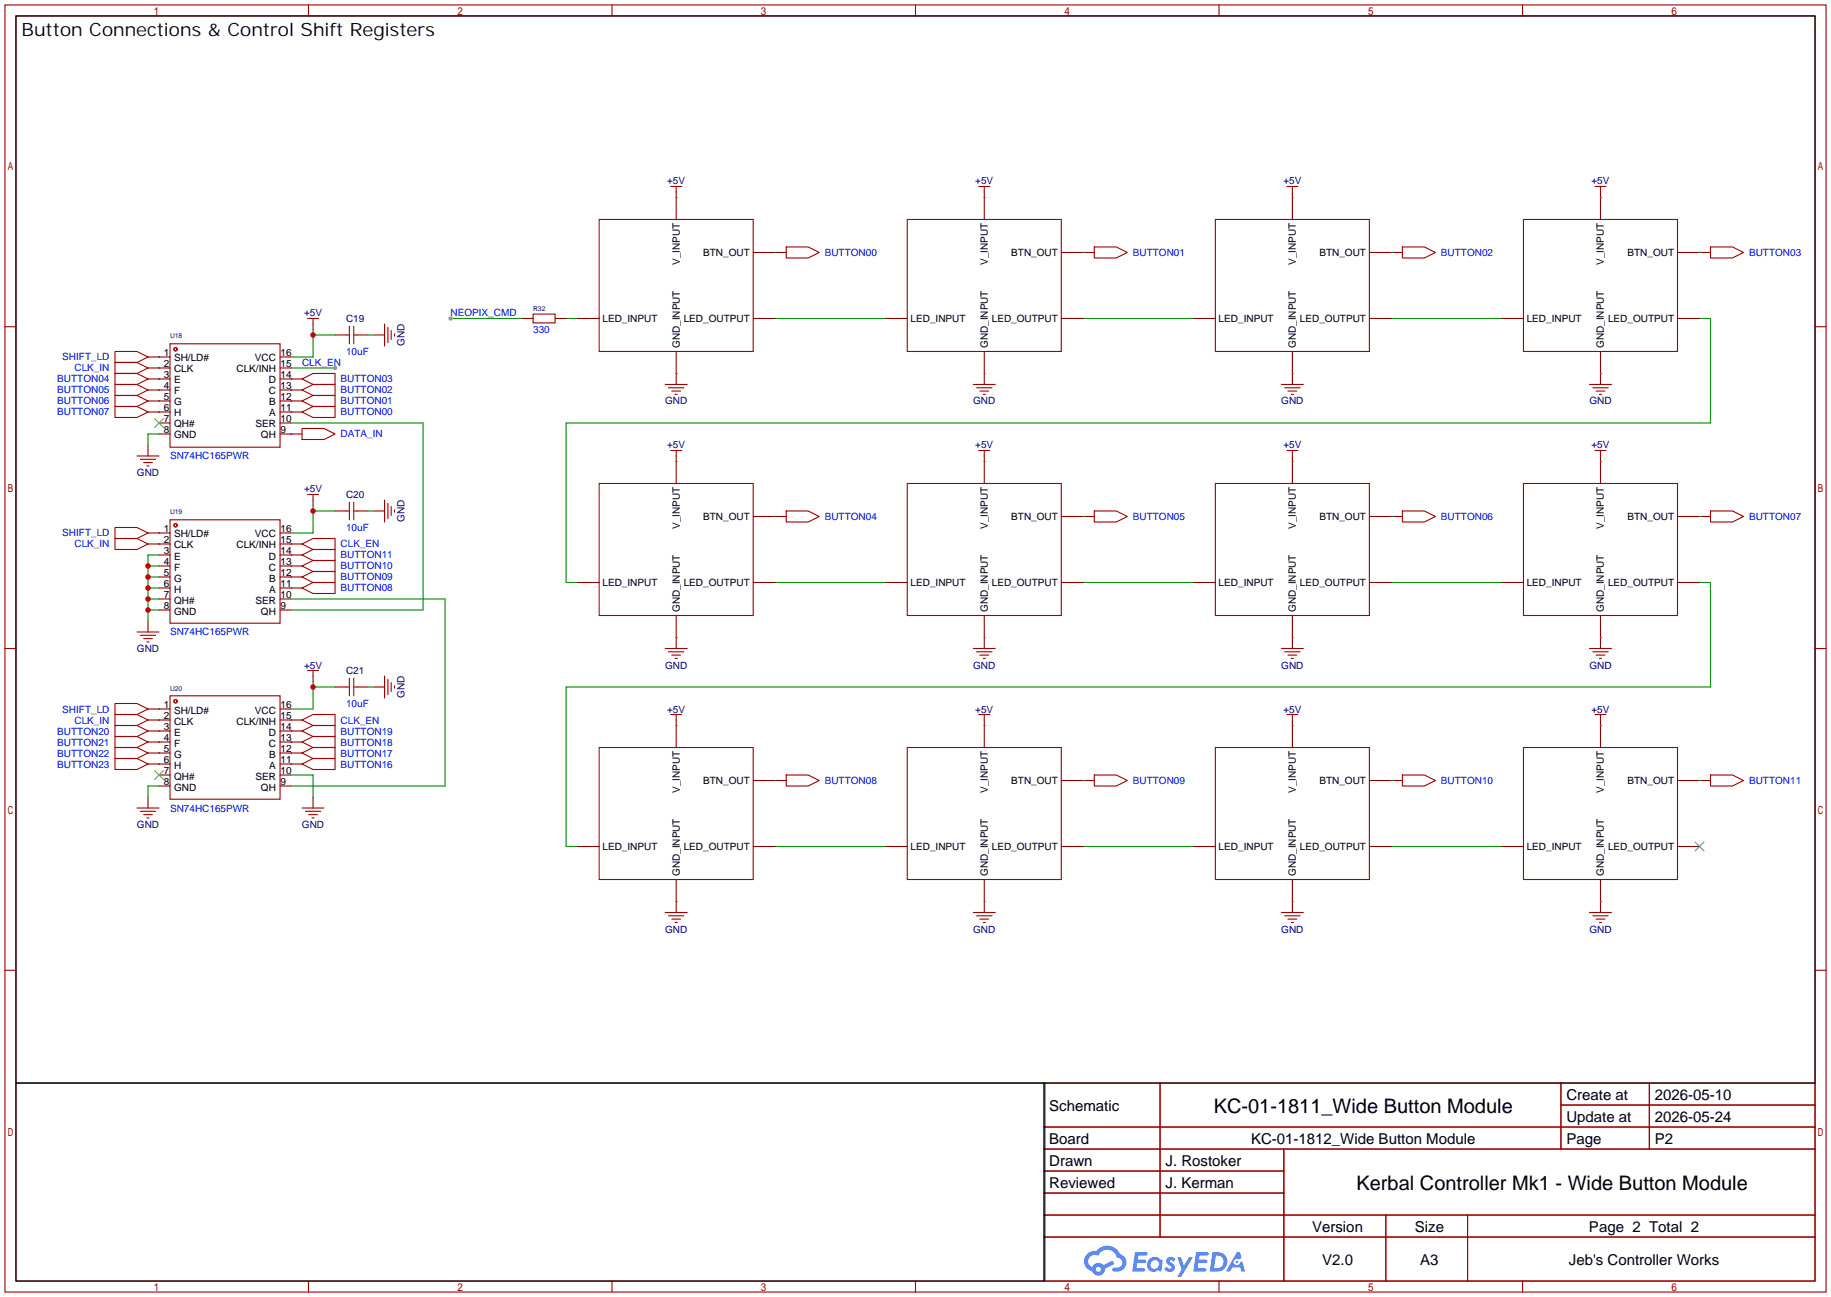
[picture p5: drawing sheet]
<svg xmlns="http://www.w3.org/2000/svg" width="423mm" height="299mm" viewBox="0 0 423 299" stroke-linecap="round" stroke-linejoin="round" font-family="sans-serif">
<g fill="none" stroke="#a10000" stroke-width=".25">
<path d="M1.1 1.1h420.4v297.2h-420.4zM3.7 3.7h415.3v292.1h-415.3zM71.2 1.1v2.6M141.3 1.1v2.6M211.3 1.1v2.6M281.4 1.1v2.6M351.5 1.1v2.6M1.1 75.4h2.6M419 75.4h2.5M1.1 149.7h2.6M419 149.7h2.5M1.1 224h2.6"/>
<path d="M419 224h2.5M240.9 250.1h178.1v45.7h-178.1zM267.8 250.1v35.5M360.3 250.1v15.2M360.3 255.1h58.7M380.7 250.1v15.2M240.9 260.2h178.1M240.9 265.3h178.1M240.9 270.4h55.5M240.9 275.5h55.5M296.4 265.3v30.5M71.2 295.8v2.5"/>
<path d="M141.3 295.8v2.5M211.3 295.8v2.5M240.9 280.5h178.1M240.9 285.6h178.1M281.4 295.8v2.5M319.9 280.5v15.3M338.8 280.5v15.3M351.5 295.8v2.5"/>
</g>
<g fill="#5487ff">
<path d="M269.5 290.5a1.3 1.3 0 0 1 1.8 .2l-.4 .7a.54 .54 0 0 0-.9-.3l.1 .2a1.28 1.28 0 0 1 .8 2.1 1.53 1.53 0 0 1-2.2-.3l.6-.6 .7 .4a.31 .31 0 0 0 .4-.2 .31 .31 0 0 0-.3-.4 1.12 1.12 0 0 1-.6-1.8z"/>
<path d="M271.8 290.3h.8l.7 1.9 1.2-1.9h.9l-2.7 4.5h-.9l.9-1.7z"/>
<path d="M262 289.1h2.2a.46 .46 0 0 1 .6 .1 .46 .46 0 0 1 .1 .5l-.4 .2h-1.7l-.2 .9h1.7a.4 .4 0 0 1 .3 .5 .4 .4 0 0 1-.4 .3h-1.7l-.2 1.2h1.4a.46 .46 0 0 1 .5 .1 .46 .46 0 0 1 .1 .5l-.3 .2h-2.7z"/>
<path d="M276.1 289.1h2.2a.47 .47 0 0 1 .6 .1 .47 .47 0 0 1 .1 .5l-.4 .2h-1.7l-.2 .9h1.7a.4 .4 0 0 1 .3 .5 .4 .4 0 0 1-.4 .3h-1.7l-.2 1.2h1.4a.46 .46 0 0 1 .5 .1 .46 .46 0 0 1 .1 .5l-.3 .2h-2.6z"/>
<path d="M285.5 289.1h.7l.4 1.4-.7 .3a.75 .75 0 0 0-1.1 .3 .75 .75 0 0 0 .5 1.1 .75 .75 0 0 0 1-.7l.5-.3 .6 2.4h-.9l-.2-1h-1.8l-.6 1h-.9z"/>
<path d="M279.9 289.1l-.7 4.5h1.5a2.27 2.27 0 0 0 2.6-2.3 2.27 2.27 0 0 0-2.7-2.2zM280.7 289.9a1.5 1.5 0 0 1 1.8 1.5 1.5 1.5 0 0 1-2 1.4h-.3z"/>
<path d="M265.3 290.7a1.6 1.6 0 0 0-.3 2.3 1.6 1.6 0 0 0 2.3 .2l.8 .4 .3-2.5-.2-.3h-.4a1.58 1.58 0 0 0-2.5-.1zM265.9 291.3a.99 .99 0 0 1 1.6 .5 .99 .99 0 0 1-1.3 1.1 .98 .98 0 0 1-.3-1.6z"/>
<path d="M250.9 289.5a2.37 2.37 0 0 0 1.2 4 1.54 1.54 0 0 0 1.8 1 1.54 1.54 0 0 0 1.2-1.6l2.1-1.1-.4-.8-2.1 1.1a1.57 1.57 0 0 0-2.6 .5 1.5 1.5 0 0 1-.7-2.1 1.5 1.5 0 0 1 2.1-.5 2.23 2.23 0 0 1 2.3-1.5 2.23 2.23 0 0 1 2 1.9 1.16 1.16 0 0 1 1.3 1 1.16 1.16 0 0 1-1.1 1.3h-.7a.47 .47 0 0 0-.6 .4 .47 .47 0 0 0 .4 .5 2.14 2.14 0 0 0 2.8-1.3 2.14 2.14 0 0 0-1.4-2.8 3.2 3.2 0 0 0-5.4-.7l-1.2 .1zM253 293.1a.58 .58 0 0 1 1.1 0 .58 .58 0 0 1-1.1 0z"/>
<circle cx="285.5" cy="291.4" r=".28"/>
</g>
<g fill="none" stroke="#870000" stroke-width=".25">
<path d="M156.1 44.3v1.3M178.9 58.3h2.6M227.2 44.3v1.3M250.1 58.3h2.5M298.3 44.3v1.3M321.2 58.3h2.5M369.4 44.3v1.3M392.3 58.3h2.5M156.1 86.2v2.6M227.2 86.2v2.6M298.3 86.2v2.6M369.4 86.2v2.6"/>
<path d="M156.1 105.3v1.3M178.9 119.3h2.6M227.2 105.3v1.3M250.1 119.3h2.5M298.3 105.3v1.3M321.2 119.3h2.5M369.4 105.3v1.3M392.3 119.3h2.5M156.1 147.2v2.5M227.2 147.2v2.5M298.3 147.2v2.5M369.4 147.2v2.5"/>
<path d="M156.1 166.2v1.3M227.2 166.2v1.3M298.3 166.2v1.3M369.4 166.2v1.3M178.9 180.2h2.6M250.1 180.2h2.5M321.2 180.2h2.5M392.3 180.2h2.5M156.1 208.2v2.5M227.2 208.2v2.5M298.3 208.2v2.5M369.4 208.2v2.5"/>
</g>
<g fill="none" stroke="#a10000" stroke-width=".25">
<path d="M154.8 43.1h2.6M156.1 43.1v1.2M181.5 57h5.1l2.5 1.3-2.5 1.3h-5.1zM225.9 43.1h2.6M227.2 43.1v1.2M252.6 57h5.1l2.5 1.3-2.5 1.3h-5.1zM297.1 43.1h2.5M298.3 43.1v1.2M323.7 57h5.1l2.5 1.3-2.5 1.3h-5.1zM368.2 43.1h2.5M369.4 43.1v1.2M394.8 57h5.1l2.6 1.3-2.6 1.3h-5.1z"/>
<path d="M153.5 88.8h5.1M154.3 89.5h3.6M155.1 90.3h2M155.8 91.1h.5M224.7 88.8h5M225.4 89.5h3.6M226.2 90.3h2M226.9 91.1h.6M295.8 88.8h5.1M296.5 89.5h3.6M297.3 90.3h2M298.1 91.1h.5"/>
<path d="M366.9 88.8h5.1M367.7 89.5h3.5M368.4 90.3h2.1M369.2 91.1h.5M154.8 104h2.6M156.1 104v1.3M181.5 118h5.1l2.5 1.3-2.5 1.2h-5.1zM225.9 104h2.6M227.2 104v1.3M252.6 118h5.1l2.5 1.3-2.5 1.2h-5.1zM297.1 104h2.5M298.3 104v1.3"/>
<path d="M323.7 118h5.1l2.5 1.3-2.5 1.2h-5.1zM368.2 104h2.5M369.4 104v1.3M394.8 118h5.1l2.6 1.3-2.6 1.2h-5.1zM153.5 149.7h5.1M154.3 150.5h3.6M155.1 151.3h2M155.8 152h.5M224.7 149.7h5M225.4 150.5h3.6M226.2 151.3h2M226.9 152h.6"/>
<path d="M295.8 149.7h5.1M296.5 150.5h3.6M297.3 151.3h2M298.1 152h.5M366.9 149.7h5.1M367.7 150.5h3.5M368.4 151.3h2.1M369.2 152h.5M154.8 165h2.6M156.1 165v1.2M181.5 178.9h5.1l2.5 1.3-2.5 1.3h-5.1zM225.9 165h2.6"/>
<path d="M227.2 165v1.2M252.6 178.9h5.1l2.5 1.3-2.5 1.3h-5.1zM297.1 165h2.5M298.3 165v1.2M323.7 178.9h5.1l2.5 1.3-2.5 1.3h-5.1zM368.2 165h2.5M369.4 165v1.2M394.8 178.9h5.1l2.6 1.3-2.6 1.3h-5.1zM153.5 210.7h5.1M154.3 211.5h3.6M155.1 212.2h2M155.8 213h.5"/>
<path d="M224.7 210.7h5M225.4 211.5h3.6M226.2 212.2h2M226.9 213h.6M295.8 210.7h5.1M296.5 211.5h3.6M297.3 212.2h2M298.1 213h.5M366.9 210.7h5.1M367.7 211.5h3.5M368.4 212.2h2.1M369.2 213h.5"/>
</g>
<g fill="none" stroke="#008700" stroke-width=".25">
<path d="M104 73.5h16.5M130.7 73.5h2.5M178.9 73.5h25.4M250.1 73.5h25.4M321.2 73.5h25.4M392.3 73.5h2.5v24.2h-264.1v36.8h2.5M178.9 134.5h25.4M250.1 134.5h25.4M321.2 134.5h25.4M392.3 134.5h2.5v24.1h-264.1v36.9h2.5M178.9 195.5h25.4M250.1 195.5h25.4"/>
<path d="M321.2 195.5h25.4"/>
</g>
<circle cx="104" cy="73.5" r=".51" fill="#999"/>
<path d="M3.7 3.7h415.3v246.4h-415.3zM3.7 250.1h237.5v45.7h-237.5z" fill="none" stroke="#000" stroke-width=".25"/>
<g fill="none" stroke="#870000" stroke-width=".25">
<path d="M156.1 45.6v5.1M173.9 58.3h5M227.2 45.6v5.1M245 58.3h5.1M298.3 45.6v5.1M316.1 58.3h5.1M369.4 45.6v5.1M387.2 58.3h5.1M86.2 77.3h2.6M120.5 73.5h2.6M128.1 73.5h2.6M133.2 73.5h5.1"/>
<path d="M173.9 73.5h5M204.3 73.5h5.1M245 73.5h5.1M275.5 73.5h5M316.1 73.5h5.1M346.6 73.5h5.1M387.2 73.5h5.1M156.1 81.2v5M227.2 81.2v5M298.3 81.2v5M369.4 81.2v5M156.1 106.6v5"/>
<path d="M173.9 119.3h5M227.2 106.6v5M245 119.3h5.1M298.3 106.6v5M316.1 119.3h5.1M369.4 106.6v5M387.2 119.3h5.1M133.2 134.5h5.1M173.9 134.5h5M204.3 134.5h5.1M245 134.5h5.1M275.5 134.5h5"/>
<path d="M316.1 134.5h5.1M346.6 134.5h5.1M387.2 134.5h5.1M156.1 142.1v5.1M227.2 142.1v5.1M298.3 142.1v5.1M369.4 142.1v5.1M156.1 167.5v5.1M227.2 167.5v5.1M298.3 167.5v5.1M369.4 167.5v5.1M133.2 195.5h5.1"/>
<path d="M173.9 195.5h5M173.9 180.2h5M204.3 195.5h5.1M245 195.5h5.1M245 180.2h5.1M275.5 195.5h5M316.1 195.5h5.1M316.1 180.2h5.1M346.6 195.5h5.1M387.2 195.5h5.1M387.2 180.2h5.1M156.1 203.1v5.1"/>
<path d="M227.2 203.1v5.1M298.3 203.1v5.1M369.4 203.1v5.1"/>
</g>
<g fill="none" stroke="#a10000" stroke-width=".25">
<path d="M138.3 50.7h35.6v30.5h-35.6zM209.4 50.7h35.6v30.5h-35.6zM280.5 50.7h35.6v30.5h-35.6zM351.7 50.7h35.5v30.5h-35.5zM88.8 74.8v5.1M89.5 75.6v3.5M90.3 76.3v2.1M91.1 77.1v.5M123.1 72.5h5v2h-5zM138.3 111.6h35.6v30.5h-35.6zM209.4 111.6h35.6v30.5h-35.6zM280.5 111.6h35.6v30.5h-35.6z"/>
<path d="M351.7 111.6h35.5v30.5h-35.5zM138.3 172.6h35.6v30.5h-35.6zM209.4 172.6h35.6v30.5h-35.6zM280.5 172.6h35.6v30.5h-35.6zM351.7 172.6h35.5v30.5h-35.5z"/>
</g>
<g fill="none" stroke="#008700" stroke-width=".25">
<path d="M156.1 45.6h.1M178.9 58.3h.1M227.2 45.6h.1M250.1 58.3h.1M298.3 45.6h.1M321.2 58.3h.1M369.4 45.6h.1M392.3 58.3h.1M72.3 77.3h5M72.3 76.1v6.3h-5.1M156.1 86.2h.1M227.2 86.2h.1"/>
<path d="M298.3 86.2h.1M369.4 86.2h.1M156.1 106.6h.1M178.9 119.3h.1M227.2 106.6h.1M250.1 119.3h.1M298.3 106.6h.1M321.2 119.3h.1M369.4 106.6h.1M392.3 119.3h.1M156.1 147.2h.1M227.2 147.2h.1"/>
<path d="M298.3 147.2h.1M369.4 147.2h.1M156.1 167.5h.1M227.2 167.5h.1M298.3 167.5h.1M369.4 167.5h.1M178.9 180.2h.1M250.1 180.2h.1M321.2 180.2h.1M392.3 180.2h.1M156.1 208.2h.1M227.2 208.2h.1"/>
<path d="M298.3 208.2h.1M369.4 208.2h.1"/>
</g>
<path d="M391.3 194.4l2 2.1M393.3 194.4l-2 2.1" fill="none" stroke="#3c3" stroke-width=".25"/>
<circle cx="72.3" cy="77.3" r=".63" fill="#c00"/>
<path d="M67.2 85h10.1" fill="none" stroke="#008700" stroke-width=".25"/>
<circle cx="77.3" cy="85" r=".51" fill="#999"/>
<path d="M34.2 102.7v2.6M72.3 115.4v1.3M86.2 118h2.6" fill="none" stroke="#870000" stroke-width=".25"/>
<path d="M31.6 105.3h5.1M32.4 106h3.5M33.1 106.8h2.1M33.9 107.6h.5M71 114.2h2.5M72.3 114.2v1.2M88.8 115.4v5.1M89.5 116.2v3.6M90.3 117v2M91.1 117.7v.5" fill="none" stroke="#a10000" stroke-width=".25"/>
<path d="M36.7 100.2h-2.5v2.5M72.3 118h5M72.3 116.7v6.4h-5.1" fill="none" stroke="#008700" stroke-width=".25"/>
<circle cx="72.3" cy="118" r=".63" fill="#c00"/>
<path d="M34.2 143.4v2.5" fill="none" stroke="#870000" stroke-width=".25"/>
<path d="M31.6 145.9h5.1M32.4 146.7h3.5M33.1 147.4h2.1M33.9 148.2h.5" fill="none" stroke="#a10000" stroke-width=".25"/>
<path d="M34.2 138.3h2.5M34.2 135.8h2.5M34.2 133.2h2.5M34.2 130.7h2.5M36.7 128.1h-2.5v15.3M34.2 140.8h2.5" fill="none" stroke="#008700" stroke-width=".25"/>
<g fill="#c00">
<circle cx="34.2" cy="140.8" r=".63"/>
<circle cx="34.2" cy="138.3" r=".63"/>
<circle cx="34.2" cy="135.8" r=".63"/>
<circle cx="34.2" cy="133.2" r=".63"/>
<circle cx="34.2" cy="130.7" r=".63"/>
</g>
<g fill="none" stroke="#008700" stroke-width=".25">
<path d="M85 77.3h1.2M36.7 95.1h.1M36.7 92.6h.1M36.7 90h.1M36.7 87.5h.1M36.7 82.4h.1M36.7 85h.1M67.2 95.1h.1M67.2 92.6h.1M67.2 90h.1M67.2 87.5h.1M67.2 97.7h30.5v43.1h-30.5"/>
<path d="M67.2 100.2h.1M85 118h1.2M36.7 123.1h.1M36.7 125.6h.1M67.2 135.8h.1M67.2 133.2h.1M67.2 130.7h.1M67.2 128.1h.1M67.2 125.6h.1M67.2 138.3h35.5v43.2h-35.5M72.3 158.6h5M72.3 157.4v6.3h-5.1"/>
</g>
<g fill="none" stroke="#870000" stroke-width=".25">
<path d="M72.3 74.8v1.3M77.3 77.3h2.6M82.4 77.3h2.6M34.2 95.1h5M34.2 92.6h5M34.2 90h5M34.2 87.5h5M34.2 82.4h5M34.2 85h5M36.7 97.7h2.5M64.6 95.1h5.1M64.6 92.6h5.1"/>
<path d="M64.6 90h5.1M64.6 87.5h5.1M64.6 82.4h2.6M64.6 85h2.6M64.6 97.7h2.6M36.7 100.2h2.5M64.6 100.2h5.1M77.3 118h2.6M82.4 118h2.6M34.2 123.1h5M34.2 125.6h5M36.7 135.8h2.5"/>
<path d="M36.7 133.2h2.5M36.7 130.7h2.5M36.7 128.1h2.5M36.7 138.3h2.5M64.6 135.8h5.1M64.6 133.2h5.1M64.6 130.7h5.1M64.6 128.1h5.1M64.6 123.1h2.6M64.6 125.6h5.1M64.6 138.3h2.6M36.7 140.8h2.5"/>
<path d="M64.6 140.8h2.6M86.2 158.6h2.6"/>
</g>
<g fill="none" stroke="#a10000" stroke-width=".25">
<path d="M39.2 79.4h25.4v23.9h-25.4zM71 73.5h2.5M72.3 73.5v1.3M79.9 77.3h.7M80.6 75.3v4.1M81.7 75.3v4.1M81.7 77.3h.7M26.5 93.9h5.1l2.6 1.2-2.6 1.3h-5.1zM26.5 91.3h5.1l2.6 1.3-2.6 1.3h-5.1zM26.5 88.8h5.1l2.6 1.2-2.6 1.3h-5.1zM26.5 86.2h5.1l2.6 1.3-2.6 1.3h-5.1zM26.5 81.2h5.1l2.6 1.2-2.6 1.3h-5.1z"/>
<path d="M26.5 83.7h5.1l2.6 1.3-2.6 1.2h-5.1zM69.7 95.1l2.6-1.2h5v2.5h-5zM69.7 92.6l2.6-1.3h5v2.6h-5zM69.7 90l2.6-1.2h5v2.5h-5zM69.7 87.5l2.6-1.3h5v2.6h-5zM69.7 98.9h5.1l2.5 1.3-2.5 1.3h-5.1zM79.9 118h.7M80.6 116v4M81.7 116v4M81.7 118h.7M26.5 121.8h5.1l2.6 1.3-2.6 1.2h-5.1zM26.5 124.3h5.1l2.6 1.3-2.6 1.3h-5.1z"/>
<path d="M39.2 120h25.4v23.9h-25.4zM69.7 135.8l2.6-1.3h5v2.5h-5zM69.7 133.2l2.6-1.2h5v2.5h-5zM69.7 130.7l2.6-1.3h5v2.6h-5zM69.7 128.1l2.6-1.2h5v2.5h-5zM69.7 125.6l2.6-1.3h5v2.6h-5zM88.8 156.1v5.1M89.5 156.8v3.6M90.3 157.6v2M91.1 158.4v.5"/>
<circle cx="40.5" cy="80.6" r=".38"/>
<circle cx="40.5" cy="121.3" r=".38"/>
</g>
<path d="M35.7 96.6l2 2.1M37.7 96.6l-2 2.1" fill="none" stroke="#3c3" stroke-width=".25"/>
<circle cx="72.3" cy="158.6" r=".63" fill="#c00"/>
<g fill="none" stroke="#870000" stroke-width=".25">
<path d="M72.3 156.1v1.3M77.3 158.6h2.6M82.4 158.6h2.6M34.2 176.4h5M34.2 173.9h5M34.2 171.3h5M34.2 168.8h5M34.2 163.7h5M34.2 166.2h5M36.7 178.9h2.5M64.6 176.4h5.1M64.6 173.9h5.1"/>
<path d="M64.6 171.3h5.1M64.6 168.8h5.1M64.6 163.7h2.6M64.6 166.2h5.1M64.6 178.9h2.6M34.2 184v2.6M36.7 181.5h2.5M64.6 181.5h2.6M72.3 184v2.6"/>
</g>
<g fill="none" stroke="#a10000" stroke-width=".25">
<path d="M71 154.8h2.5M72.3 154.8v1.3M79.9 158.6h.7M80.6 156.6v4.1M81.7 156.6v4.1M81.7 158.6h.7M26.5 162.4h5.1l2.6 1.3-2.6 1.3h-5.1zM26.5 165h5.1l2.6 1.2-2.6 1.3h-5.1zM26.5 167.5h5.1l2.6 1.3-2.6 1.3h-5.1zM26.5 170.1h5.1l2.6 1.2-2.6 1.3h-5.1zM26.5 172.6h5.1l2.6 1.3-2.6 1.2h-5.1zM26.5 175.1h5.1l2.6 1.3-2.6 1.3h-5.1z"/>
<path d="M39.2 160.7h25.4v23.8h-25.4zM69.7 176.4l2.6-1.3h5v2.6h-5zM69.7 173.9l2.6-1.3h5v2.5h-5zM69.7 171.3l2.6-1.2h5v2.5h-5zM69.7 168.8l2.6-1.3h5v2.6h-5zM69.7 166.2l2.6-1.2h5v2.5h-5zM31.6 186.6h5.1M32.4 187.3h3.5M33.1 188.1h2.1M33.9 188.8h.5M69.7 186.6h5.1M70.5 187.3h3.5"/>
<path d="M71.2 188.1h2.1M72 188.8h.5"/>
<circle cx="40.5" cy="161.9" r=".38"/>
</g>
<g fill="none" stroke="#008700" stroke-width=".25">
<path d="M85 158.6h1.2M36.7 163.7h.1M36.7 166.2h.1M36.7 168.8h.1M36.7 171.3h.1M36.7 173.9h.1M36.7 176.4h.1M67.2 176.4h.1M67.2 173.9h.1M67.2 171.3h.1M67.2 168.8h.1M67.2 166.2h.1"/>
<path d="M67.2 178.9h5.1v5.1M36.7 181.5h-2.5v2.5"/>
</g>
<path d="M35.7 177.9l2 2.1M37.7 177.9l-2 2.1" fill="none" stroke="#3c3" stroke-width=".25"/>
<g font-size="4.6">
<text x="280.2" y="257">KC-01-1811_Wide Button Module</text>
<text x="313.1" y="274.8">Kerbal Controller Mk1 - Wide Button Module</text>
</g>
<text font-size="4.2" x="5" y="8.3">Button Connections &amp; Control Shift Registers</text>
<g font-size="3.5">
<text x="242.2" y="256.4">Schematic</text>
<text x="361.6" y="253.9">Create at</text>
<text x="382" y="253.9">2026-05-10</text>
<text x="361.6" y="259">Update at</text>
<text x="382" y="259">2026-05-24</text>
<text x="242.2" y="264">Board</text>
<text x="242.2" y="269.1">Drawn</text>
<text x="269" y="269.1">J. Rostoker</text>
<text x="288.8" y="264">KC-01-1812_Wide Button Module</text>
<text x="361.6" y="264">Page</text>
<text x="382" y="264">P2</text>
<text x="242.2" y="274.2">Reviewed</text>
<text x="269" y="274.2">J. Kerman</text>
<text x="302.9" y="284.4">Version</text>
<text x="326.6" y="284.4">Size</text>
<text x="366.8" y="284.4">Page 2 Total 2</text>
<text x="305.2" y="292">V2.0</text>
<text x="327.8" y="292">A3</text>
<text x="362.1" y="292">Jeb's Controller Works</text>
</g>
<g font-size="2.3" fill="#000080">
<text x="154" y="42.6">+5V</text>
<text x="225.1" y="42.6">+5V</text>
<text x="296.2" y="42.6">+5V</text>
<text x="367.4" y="42.6">+5V</text>
<text x="70.2" y="73.1">+5V</text>
<text x="79.9" y="74.3">C19</text>
<text x="93.4" y="79.9" transform="rotate(-90 93.4 79.9)">GND</text>
<text x="153.5" y="93.4">GND</text>
<text x="224.6" y="93.4">GND</text>
<text x="295.8" y="93.4">GND</text>
<text x="366.9" y="93.4">GND</text>
<text x="154" y="103.6">+5V</text>
<text x="225.1" y="103.6">+5V</text>
<text x="296.2" y="103.6">+5V</text>
<text x="367.4" y="103.6">+5V</text>
<text x="31.6" y="109.9">GND</text>
<text x="70.2" y="113.7">+5V</text>
<text x="79.9" y="115">C20</text>
<text x="93.4" y="120.5" transform="rotate(-90 93.4 120.5)">GND</text>
<text x="31.6" y="150.5">GND</text>
<text x="70.2" y="154.4">+5V</text>
<text x="79.9" y="155.6">C21</text>
<text x="153.5" y="154.4">GND</text>
<text x="224.6" y="154.4">GND</text>
<text x="295.8" y="154.4">GND</text>
<text x="366.9" y="154.4">GND</text>
<text x="93.4" y="161.2" transform="rotate(-90 93.4 161.2)">GND</text>
<text x="154" y="164.5">+5V</text>
<text x="225.1" y="164.5">+5V</text>
<text x="296.2" y="164.5">+5V</text>
<text x="367.4" y="164.5">+5V</text>
<text x="31.6" y="191.2">GND</text>
<text x="69.7" y="191.2">GND</text>
<text x="153.5" y="215.3">GND</text>
<text x="224.6" y="215.3">GND</text>
<text x="295.8" y="215.3">GND</text>
<text x="366.9" y="215.3">GND</text>
</g>
<g font-size="2.3">
<text x="162.3" y="59.1">BTN_OUT</text>
<text x="233.4" y="59.1">BTN_OUT</text>
<text x="304.6" y="59.1">BTN_OUT</text>
<text x="375.7" y="59.1">BTN_OUT</text>
<text x="156.9" y="61.2" transform="rotate(-90 156.9 61.2)">V_INPUT</text>
<text x="228" y="61.2" transform="rotate(-90 228 61.2)">V_INPUT</text>
<text x="299.1" y="61.2" transform="rotate(-90 299.1 61.2)">V_INPUT</text>
<text x="370.3" y="61.2" transform="rotate(-90 370.3 61.2)">V_INPUT</text>
<text x="139.1" y="74.3">LED_INPUT</text>
<text x="157.8" y="74.3">LED_OUTPUT</text>
<text x="210.2" y="74.3">LED_INPUT</text>
<text x="229" y="74.3">LED_OUTPUT</text>
<text x="281.3" y="74.3">LED_INPUT</text>
<text x="300.1" y="74.3">LED_OUTPUT</text>
<text x="352.4" y="74.3">LED_INPUT</text>
<text x="371.2" y="74.3">LED_OUTPUT</text>
<text x="37.8" y="82.2">1</text>
<text x="40.2" y="83.5">SH/LD#</text>
<text x="58.8" y="83.5">VCC</text>
<text x="64.8" y="82.2">16</text>
<text x="156.9" y="80.4" transform="rotate(-90 156.9 80.4)">GND_INPUT</text>
<text x="228" y="80.4" transform="rotate(-90 228 80.4)">GND_INPUT</text>
<text x="299.1" y="80.4" transform="rotate(-90 299.1 80.4)">GND_INPUT</text>
<text x="370.3" y="80.4" transform="rotate(-90 370.3 80.4)">GND_INPUT</text>
<text x="37.8" y="84.7">2</text>
<text x="37.8" y="87.3">3</text>
<text x="37.8" y="89.8">4</text>
<text x="40.2" y="86">CLK</text>
<text x="40.2" y="88.5">E</text>
<text x="54.6" y="86">CLK/INH</text>
<text x="62" y="88.5">D</text>
<text x="64.8" y="89.8">13</text>
<text x="64.8" y="87.3">14</text>
<text x="64.8" y="84.7">15</text>
<text x="37.8" y="92.4">5</text>
<text x="37.8" y="94.9">6</text>
<text x="40.2" y="91.1">F</text>
<text x="40.2" y="93.6">G</text>
<text x="62" y="91.1">C</text>
<text x="62.2" y="93.6">B</text>
<text x="64.8" y="94.9">11</text>
<text x="64.8" y="92.4">12</text>
<text x="37.8" y="97.4">7</text>
<text x="37.8" y="100">8</text>
<text x="40.2" y="96.2">H</text>
<text x="40.2" y="98.7">QH#</text>
<text x="40.2" y="101.2">GND</text>
<text x="59" y="98.7">SER</text>
<text x="60.2" y="101.2">QH</text>
<text x="62.2" y="96.2">A</text>
<text x="64.8" y="100">9</text>
<text x="64.8" y="97.4">10</text>
<text x="37.8" y="122.8">1</text>
<text x="37.8" y="125.4">2</text>
<text x="40.2" y="124.1">SH/LD#</text>
<text x="58.8" y="124.1">VCC</text>
<text x="64.8" y="125.4">15</text>
<text x="64.8" y="122.8">16</text>
<text x="156.9" y="122.1" transform="rotate(-90 156.9 122.1)">V_INPUT</text>
<text x="162.3" y="120.1">BTN_OUT</text>
<text x="228" y="122.1" transform="rotate(-90 228 122.1)">V_INPUT</text>
<text x="233.4" y="120.1">BTN_OUT</text>
<text x="299.1" y="122.1" transform="rotate(-90 299.1 122.1)">V_INPUT</text>
<text x="304.6" y="120.1">BTN_OUT</text>
<text x="370.3" y="122.1" transform="rotate(-90 370.3 122.1)">V_INPUT</text>
<text x="375.7" y="120.1">BTN_OUT</text>
<text x="37.8" y="127.9">3</text>
<text x="37.8" y="130.5">4</text>
<text x="40.2" y="126.6">CLK</text>
<text x="40.2" y="129.2">E</text>
<text x="40.2" y="131.7">F</text>
<text x="54.6" y="126.6">CLK/INH</text>
<text x="62" y="131.7">C</text>
<text x="62" y="129.2">D</text>
<text x="64.8" y="130.5">13</text>
<text x="64.8" y="127.9">14</text>
<text x="37.8" y="133">5</text>
<text x="37.8" y="135.5">6</text>
<text x="40.2" y="134.3">G</text>
<text x="40.2" y="136.8">H</text>
<text x="62.2" y="136.8">A</text>
<text x="62.2" y="134.3">B</text>
<text x="64.8" y="135.5">11</text>
<text x="64.8" y="133">12</text>
<text x="139.1" y="135.3">LED_INPUT</text>
<text x="157.8" y="135.3">LED_OUTPUT</text>
<text x="210.2" y="135.3">LED_INPUT</text>
<text x="229" y="135.3">LED_OUTPUT</text>
<text x="281.3" y="135.3">LED_INPUT</text>
<text x="300.1" y="135.3">LED_OUTPUT</text>
<text x="352.4" y="135.3">LED_INPUT</text>
<text x="371.2" y="135.3">LED_OUTPUT</text>
<text x="37.8" y="138.1">7</text>
<text x="37.8" y="140.6">8</text>
<text x="40.2" y="139.3">QH#</text>
<text x="40.2" y="141.9">GND</text>
<text x="59" y="139.3">SER</text>
<text x="60.2" y="141.9">QH</text>
<text x="64.8" y="140.6">9</text>
<text x="64.8" y="138.1">10</text>
<text x="156.9" y="141.4" transform="rotate(-90 156.9 141.4)">GND_INPUT</text>
<text x="228" y="141.4" transform="rotate(-90 228 141.4)">GND_INPUT</text>
<text x="299.1" y="141.4" transform="rotate(-90 299.1 141.4)">GND_INPUT</text>
<text x="370.3" y="141.4" transform="rotate(-90 370.3 141.4)">GND_INPUT</text>
<text x="37.8" y="163.5">1</text>
<text x="37.8" y="166">2</text>
<text x="40.2" y="164.7">SH/LD#</text>
<text x="40.2" y="167.3">CLK</text>
<text x="54.6" y="167.3">CLK/INH</text>
<text x="58.8" y="164.7">VCC</text>
<text x="64.8" y="166">15</text>
<text x="64.8" y="163.5">16</text>
<text x="37.8" y="168.6">3</text>
<text x="37.8" y="171.1">4</text>
<text x="37.8" y="173.6">5</text>
<text x="40.2" y="169.8">E</text>
<text x="40.2" y="172.4">F</text>
<text x="62" y="172.4">C</text>
<text x="62" y="169.8">D</text>
<text x="64.8" y="173.6">12</text>
<text x="64.8" y="171.1">13</text>
<text x="64.8" y="168.6">14</text>
<text x="37.8" y="176.2">6</text>
<text x="37.8" y="178.7">7</text>
<text x="40.2" y="174.9">G</text>
<text x="40.2" y="177.4">H</text>
<text x="40.2" y="180">QH#</text>
<text x="59" y="180">SER</text>
<text x="62.2" y="177.4">A</text>
<text x="62.2" y="174.9">B</text>
<text x="64.8" y="178.7">10</text>
<text x="64.8" y="176.2">11</text>
<text x="37.8" y="181.3">8</text>
<text x="40.2" y="182.5">GND</text>
<text x="60.2" y="182.5">QH</text>
<text x="64.8" y="181.3">9</text>
<text x="156.9" y="183.1" transform="rotate(-90 156.9 183.1)">V_INPUT</text>
<text x="162.3" y="181">BTN_OUT</text>
<text x="228" y="183.1" transform="rotate(-90 228 183.1)">V_INPUT</text>
<text x="233.4" y="181">BTN_OUT</text>
<text x="299.1" y="183.1" transform="rotate(-90 299.1 183.1)">V_INPUT</text>
<text x="304.6" y="181">BTN_OUT</text>
<text x="370.3" y="183.1" transform="rotate(-90 370.3 183.1)">V_INPUT</text>
<text x="375.7" y="181">BTN_OUT</text>
<text x="139.1" y="196.3">LED_INPUT</text>
<text x="157.8" y="196.3">LED_OUTPUT</text>
<text x="210.2" y="196.3">LED_INPUT</text>
<text x="229" y="196.3">LED_OUTPUT</text>
<text x="281.3" y="196.3">LED_INPUT</text>
<text x="300.1" y="196.3">LED_OUTPUT</text>
<text x="352.4" y="196.3">LED_INPUT</text>
<text x="371.2" y="196.3">LED_OUTPUT</text>
<text x="156.9" y="202.3" transform="rotate(-90 156.9 202.3)">GND_INPUT</text>
<text x="228" y="202.3" transform="rotate(-90 228 202.3)">GND_INPUT</text>
<text x="299.1" y="202.3" transform="rotate(-90 299.1 202.3)">GND_INPUT</text>
<text x="370.3" y="202.3" transform="rotate(-90 370.3 202.3)">GND_INPUT</text>
</g>
<g font-size="2.3" fill="#00f">
<text x="190.4" y="59.1">BUTTON00</text>
<text x="261.5" y="59.1">BUTTON01</text>
<text x="332.6" y="59.1">BUTTON02</text>
<text x="403.7" y="59.1">BUTTON03</text>
<text x="104" y="73.1">NEOPIX_CMD</text>
<text x="123.1" y="76.9">330</text>
<text x="14.4" y="83.2">SHIFT_LD</text>
<text x="79.9" y="82">10uF</text>
<text x="13.2" y="88.3">BUTTON04</text>
<text x="17.2" y="85.8">CLK_IN</text>
<text x="69.7" y="84.5">CLK_EN</text>
<text x="78.6" y="88.3">BUTTON03</text>
<text x="13.2" y="95.9">BUTTON07</text>
<text x="13.2" y="93.4">BUTTON06</text>
<text x="13.2" y="90.9">BUTTON05</text>
<text x="78.6" y="95.9">BUTTON00</text>
<text x="78.6" y="93.4">BUTTON01</text>
<text x="78.6" y="90.9">BUTTON02</text>
<text x="78.6" y="101">DATA_IN</text>
<text x="39.2" y="106.1">SN74HC165PWR</text>
<text x="14.4" y="123.9">SHIFT_LD</text>
<text x="79.9" y="122.6">10uF</text>
<text x="190.4" y="120.1">BUTTON04</text>
<text x="261.5" y="120.1">BUTTON05</text>
<text x="332.6" y="120.1">BUTTON06</text>
<text x="403.7" y="120.1">BUTTON07</text>
<text x="17.2" y="126.4">CLK_IN</text>
<text x="78.6" y="131.5">BUTTON10</text>
<text x="78.6" y="129">BUTTON11</text>
<text x="78.6" y="126.4">CLK_EN</text>
<text x="78.6" y="136.6">BUTTON08</text>
<text x="78.6" y="134">BUTTON09</text>
<text x="39.2" y="146.7">SN74HC165PWR</text>
<text x="14.4" y="164.5">SHIFT_LD</text>
<text x="17.2" y="167.1">CLK_IN</text>
<text x="78.6" y="167.1">CLK_EN</text>
<text x="79.9" y="163.2">10uF</text>
<text x="13.2" y="169.6">BUTTON20</text>
<text x="13.2" y="172.1">BUTTON21</text>
<text x="78.6" y="172.1">BUTTON18</text>
<text x="78.6" y="169.6">BUTTON19</text>
<text x="13.2" y="174.7">BUTTON22</text>
<text x="13.2" y="177.2">BUTTON23</text>
<text x="78.6" y="177.2">BUTTON16</text>
<text x="78.6" y="174.7">BUTTON17</text>
<text x="190.4" y="181">BUTTON08</text>
<text x="261.5" y="181">BUTTON09</text>
<text x="332.6" y="181">BUTTON10</text>
<text x="403.7" y="181">BUTTON11</text>
<text x="39.2" y="187.4">SN74HC165PWR</text>
</g>
<g font-size="1.6" fill="#000080">
<text x="123.1" y="71.8">R32</text>
<text x="39.2" y="78.2">U18</text>
<text x="39.2" y="118.8">U19</text>
<text x="39.2" y="159.4">U20</text>
</g>
</svg>
